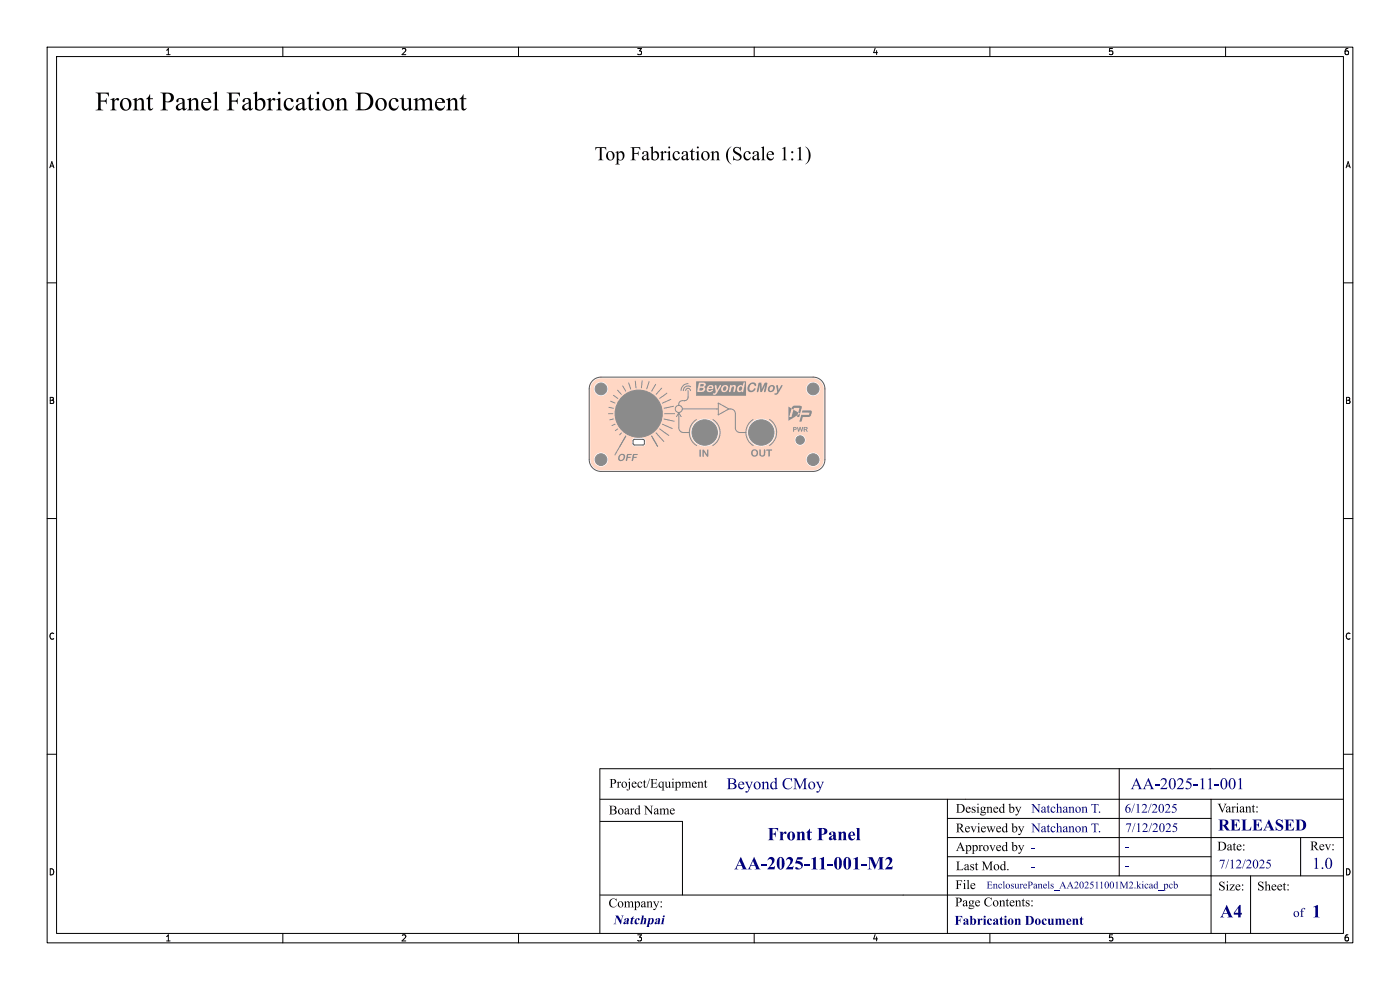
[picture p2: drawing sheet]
<svg xmlns="http://www.w3.org/2000/svg" width="297mm" height="210mm" viewBox="0 0 297 210" stroke-linecap="round" stroke-linejoin="round" font-family="sans-serif">
<circle cx="135.5" cy="87.7" r="5" fill="#ffd7c4" stroke="#ffd7c4" stroke-width=".21"/>
<path d="M125.8 81l.9-.6 .8-.1h45a2.25 2.25 0 0 1 2.2 2.2v15a2.25 2.25 0 0 1-2.2 2.2h-45a2.26 2.26 0 0 1-2.2-2.3h.7v.2a1.51 1.51 0 0 0 1.6 1.4 1.51 1.51 0 0 0 1.4-1.6h42v.2a1.51 1.51 0 0 0 2.3 1.2 1.51 1.51 0 0 0 0-2.6 1.51 1.51 0 0 0-2.3 1.2h-42v-.3a1.51 1.51 0 0 0-1.6-1.1 1.51 1.51 0 0 0-1.4 1.4h-.7v-4h8.7l.1 .9 .4 .4 2.2-.1 .3-.4v-.8l-.2-.3-.3-.2h-2l-.3 .2-.2 .3h-8.7v-1.8h21.2v.3a2.96 2.96 0 0 0 3.2 2.8 2.96 2.96 0 0 0 2.8-3.1h6v.3a2.95 2.95 0 0 0 2.3 2.7 2.95 2.95 0 0 0 3.2-1.3h4.6v.1a1.15 1.15 0 0 0 1.8 .9 1.15 1.15 0 0 0 0-1.9 1.15 1.15 0 0 0-1.8 .9l-4.5-.1a2.96 2.96 0 0 0-1.8-4.3 2.96 2.96 0 0 0-3.8 2.7h-6l-.1-.3a2.96 2.96 0 0 0-3.1-2.5 2.96 2.96 0 0 0-2.8 2.8h-21.2v-9.2h.7v.2a1.51 1.51 0 0 0 1.6 1.4 1.51 1.51 0 0 0 1.4-1.6h42v.2a1.51 1.51 0 0 0 2.3 1.2 1.51 1.51 0 0 0 0-2.6 1.51 1.51 0 0 0-2.3 1.2h-42v-.3a1.51 1.51 0 0 0-1.6-1.1 1.51 1.51 0 0 0-1.4 1.4h-.7l.1-.7z" fill="#ffd7c4"/>
<g fill="#fff" stroke="#fff" stroke-width=".21">
<circle cx="127.5" cy="82.5" r="1.25"/>
<circle cx="172.5" cy="82.5" r="1.25"/>
<circle cx="161.5" cy="91.7" r="2.7"/>
<circle cx="127.5" cy="97.5" r="1.25"/>
<circle cx="169.7" cy="93.3" r=".9"/>
<circle cx="149.5" cy="91.7" r="2.7"/>
<circle cx="172.5" cy="97.5" r="1.25"/>
<circle cx="135.5" cy="87.7" r="4"/>
</g>
<g fill="none" stroke="#8b8b8b" stroke-width=".21">
<path d="M132.5 93l-2 3.5M144 87.6v3.1a1 1 0 0 0 1 1l1.2 .1M144 87.6l.5 .8M144 87.6l-.5 .8M144.7 86.8h7.7M145.2 85h-.4a.75 .75 0 0 0-.8 .7v.3M145.5 82.9l.1-.4 .4-.1 .3 .1 .2 .4M146 82.9v1.4a.75 .75 0 0 1-.8 .7M146 81.4a1.5 1.5 0 0 0-1.5 1.5M146.5 82a1 1 0 0 0-1.5 .9M147.8 89a3.3 3.3 0 0 0 0 5.5M151.2 89a3.3 3.3 0 0 1 0 5.5"/>
<path d="M152.4 85.5l2.2 1.3-2.2 1.2zM154.6 86.8l.4-.1a1 1 0 0 1 1 1v3.1a1 1 0 0 0 1 .9l1.2 .1M159.7 89a3.3 3.3 0 0 0 .1 5.5M163.2 89a3.3 3.3 0 0 1 0 5.5"/>
<circle cx="144" cy="86.7" r=".75"/>
</g>
<g fill="#8b8b8b">
<path d="M150.5 82a.29 .29 0 0 1 .4 0 .29 .29 0 0 1 .1 .3h-.7z"/>
<path d="M153.6 82.1a.38 .38 0 0 1 .5 0 .38 .38 0 0 1-.1 .6l-.3 .2-.3-.1v-.4z"/>
<path d="M156.9 82.1a.37 .37 0 0 1 .6 0 .37 .37 0 0 1-.2 .6 .37 .37 0 0 1-.6 .1 .37 .37 0 0 1 .1-.6z"/>
<path d="M148.5 82.3h.4a.31 .31 0 0 1 .3 .3 .31 .31 0 0 1-.4 .2h-.5z"/>
<path d="M148.6 81.5l.7 .1a.35 .35 0 0 1-.4 .4h-.4z"/>
<path d="M147.7 80.9h10.6v3.1h-10.6v-.4l3.7 .1a.66 .66 0 0 0 .8-.4l.4-.7h.4l.1 .4 .3 .2 1.2-.2 .3 .2 .2-.7a.4 .4 0 0 1 .2-.4 .4 .4 0 0 1 .4 0l-.1 1a.2 .2 0 0 0 .2 .1 .2 .2 0 0 0 .2-.2v-.4h.3l.1 .4 .3 .2 .6-.3 .1 .3 .2-.1 .4-2-.3 .1-.1 .7a.73 .73 0 0 0-.9-.1 .73 .73 0 0 0-.4 .8h-.3l.1-.3a.48 .48 0 0 0-.3-.6 .48 .48 0 0 0-.6 .2l-.1-.2-.2 .1-.3 1.2h-.5a.75 .75 0 0 0 .1-1.3 .75 .75 0 0 0-1.1 .6l-.1 .3h-.4l.4-.8-.2-.1-.7 1.1-.1-1-.2-.1-.2 .2 .2 1.3-.6 .4h-3.5v-.6l.3 .2 1-.1 .4-.1 .2-.4h.3a.64 .64 0 0 0 .6 .6 .64 .64 0 0 0 .7-.5l-.5 .2a.3 .3 0 0 1-.3 0 .3 .3 0 0 1-.1-.4h.7a.49 .49 0 0 0 .3-.7 .49 .49 0 0 0-.8-.1l-.4 .3-.2 .6h-.3v-.3l-.3-.2 .4-.3-.1-.5-1.2-.1-.5 1.8h-.2z"/>
<path d="M168.3 90.6h.3a.35 .35 0 0 1 .4 .4 .35 .35 0 0 1-.5 .2l-.2 .4v-.6h.4l.1-.2-.3-.1v.3h-.2z"/>
<path d="M169.1 90.6h.2l.1 .7 .2-.7h.2l.2 .7 .2-.7h.1l-.2 1-.2-.1-.2-.7-.2 .7-.2 .1z"/>
<path d="M170.5 90.6h.5a.28 .28 0 0 1 .3 .2 .28 .28 0 0 1-.2 .3l.2 .5-.5-.4-.1 .3-.2 .1v-.6l.6-.1-.4-.2v.3h-.2z"/>
<path d="M158.9 81.5a.79 .79 0 0 1 .9-.4 .79 .79 0 0 1 .6 .7 .29 .29 0 0 1-.3 0 .29 .29 0 0 1-.2-.3 .76 .76 0 0 0-.8 .4 .76 .76 0 0 0 .2 1l.5-.3a.22 .22 0 0 1 .2-.2 .22 .22 0 0 1 .3 .1 .9 .9 0 0 1-1.3 .6 .9 .9 0 0 1-.2-1.4z"/>
<path d="M160.9 81.2h.1a.32 .32 0 0 1 .3-.1 .32 .32 0 0 1 .2 .3l.1 1.1 .8-1.3a.26 .26 0 0 1 .2-.1 .26 .26 0 0 1 .2 .3l-.4 1.7-.2 .1-.1-.2 .3-1.4-.7 1.5a.24 .24 0 0 1-.3 .1 .24 .24 0 0 1-.1-.3l-.1-1.3-.3 1.4-.2 .2-.1-.1z"/>
<path d="M163.2 81.9a.71 .71 0 0 1 1.1 0 .71 .71 0 0 1-.2 1.1l-.8 .2-.3-.2-.1-.4h.4v.2a.44 .44 0 0 0 .7-.2 .44 .44 0 0 0-.4-.6l-.2 .2-.1 .4h-.4z"/>
<path d="M164.7 81.7l.3 .1 .2 1 .6-1.1 .2 .1-.8 1.5a.55 .55 0 0 1-.4 .4 .55 .55 0 0 1-.5-.1l.4-.2 .2-.2z"/>
<path d="M148.4 95.4h.2l.1 .1v1.3l-.2 .1-.1-.2z"/>
<path d="M149.1 95.4h.2l.7 1v-.9l.2-.1v1.5h-.2l-.7-1v.9l-.2 .1z"/>
<path d="M159.5 95.5a.76 .76 0 0 1 1.2 .1 .76 .76 0 0 1-.3 1.2 .76 .76 0 0 1-1.1-.7h.4a.47 .47 0 0 0 .6 .5 .47 .47 0 0 0 .2-.8l-.5-.2-.3 .2v.3h-.4z"/>
<path d="M161.1 95.4h.3v1l.2 .2a.32 .32 0 0 0 .4-.4v-.8l.2-.1 .1 .1v.8a.63 .63 0 0 1-.6 .7 .63 .63 0 0 1-.6-.7z"/>
<path d="M162.6 95.4h1.2l-.1 .2h-.4l-.1 1.2-.2-.1v-1.1h-.4z"/>
<path d="M131.5 96.5a.71 .71 0 0 1 1 0 .71 .71 0 0 1-.1 1 .66 .66 0 0 1-.8 .3 .66 .66 0 0 1-.5-.6h.3a.45 .45 0 0 0 .6 .4 .45 .45 0 0 0 .3-.7 .43 .43 0 0 0-.5-.4 .43 .43 0 0 0-.3 .5l-.1 .2h-.3z"/>
<path d="M133.1 96.3h.8l.1 .1-.7 .1-.1 .4 .6 .1-.6 .1-.2 .6-.2 .1z"/>
<path d="M134.3 96.3h.9l.1 .1-.7 .1-.1 .4 .6 .1-.7 .1-.1 .6-.2 .1z"/>
<path d="M169.2 88.1l.5-.3-.2 .7h-.4z"/>
<path d="M168.1 86.2l.5-.1 1.4 .1 .1 .2-.4 1.3-.3-.2 .2-1h-1.1l-.2 .4-.4-.2z"/>
<path d="M167.3 86.3l.6 .4-.5 1.8h.5l.4-1.3a.18 .18 0 0 1 .1-.3 .18 .18 0 0 1 .2 .2l.7 .4-.1 .6-1.9 1.1z"/>
<path d="M170.2 87.1h1.8l.2 .1v.3l-.4 .9-1.5 .1-.3 .9h-.4l.4-1.4h1.6l.1-.4-1.6-.1z"/>
</g>
<g fill="none" stroke="#8b8b8b" stroke-width=".21">
<path d="M129.1 87.8h.9M129.2 86.4l.9 .2M129.5 85.1l1 .4M130.1 88.9l-.8 .2M130.1 83.9l1 .6M130.5 90l-.7 .3M131 82.8l.8 .9M131.1 91l-.6 .4M131.8 91.8l-.3 .4M132.1 81.9l.7 1.1M132.8 92.5l-1.3 2.2M133.4 81.2l.4 1.3"/>
<path d="M134.8 80.8l.1 1.5M136.2 80.7l-.1 1.6M137.7 81l-.5 1.5M138.2 92.5l1.3 2.2M139.1 81.5l-.9 1.5M139.2 91.8l1.6 1.9M139.9 91l2 1.4M140.4 82.3l-1.2 1.4M140.5 90l2.1 .9M140.9 88.9l2.1 .5M141 87.8h2.1M141.5 83.4l-1.6 1.1"/>
<path d="M142.3 84.7l-1.8 .8M142.9 86.2l-2 .4"/>
</g>
<g fill="#8b8b8b" stroke="#8b8b8b" stroke-width=".21">
<circle cx="127.5" cy="82.5" r="1.25"/>
<circle cx="172.5" cy="82.5" r="1.25"/>
<circle cx="161.5" cy="91.7" r="2.7"/>
<circle cx="127.5" cy="97.5" r="1.25"/>
<circle cx="169.7" cy="93.3" r=".9"/>
<circle cx="149.5" cy="91.7" r="2.7"/>
<circle cx="172.5" cy="97.5" r="1.25"/>
<circle cx="135.5" cy="87.7" r="5"/>
</g>
<path d="M125.7 80.7l.9-.5 .9-.2h45a2.5 2.5 0 0 1 2.5 2.5v15a2.5 2.5 0 0 1-2.5 2.5h-45a2.5 2.5 0 0 1-2.5-2.5v-15.2l.2-.9zM134.4 93.3l2.1-.1 .2 .2v.8l-.3 .2h-1.9l-.2-.3z" fill="none" stroke="#575757" stroke-width=".21"/>
<g fill="none" stroke="#000" stroke-width=".21">
<path d="M10 10h277v190h-277zM12 12h273v186h-273zM60 10v2M110 10v2M160 10v2M210 10v2M260 10v2M10 60h2M285 60h2M10 110h2M285 110h2M10 160h2"/>
<path d="M127.3 174.2h17.5M127.3 169.5h17.2M127.3 163.1h157.6M144.6 169.5h112.1M201 177.7h84M201 173.6h55.9M201 169.5v28.5M237.4 169.5v16.3M275.9 177.7v8.1M285 160h2M60 198v2M110 198v2"/>
<path d="M127.3 189.9h129.6M160 198v2M201 181.7h55.9M210 198v2M260 198v2M265.3 185.8v12.2"/>
</g>
<g fill="#00007f">
<path d="M218.9 183.9h.7v.2h-.7z"/>
<path d="M238.8 183.8h.7v.2h-.7z"/>
</g>
<path d="M201 185.8h55.7" fill="none" stroke="#000" stroke-width=".21"/>
<path d="M238.8 179.7h.7v.2h-.7z" fill="#00007f"/>
<path d="M127.3 163.1v34.9M144.8 174.2v15.7M237.4 163.1v6.4M256.8 169.5h28.2M256.9 169.5v28.5M256.8 185.8h28.2" fill="none" stroke="#000" stroke-width=".21"/>
<g fill="#000">
<path d="M126.3 31.2h2.3v.7l-.3-.5h-.7v2.3l.4 .3h-1.1l.3-.3v-2.3a.7 .7 0 0 0-.9 .5zM128.9 32.3a.93 .93 0 0 1 1.3 .2 .93 .93 0 0 1-.2 1.3 .93 .93 0 0 1-1.3-.2l-.1-.7h.4a.69 .69 0 0 0 .1 .7 .69 .69 0 0 0 .7 .2 .98 .98 0 0 0-.5-1.6l-.3 .3v.4h-.4zM130.5 32.3l.7-.2v.4a.7 .7 0 0 1 .9-.4 .7 .7 0 0 1 .4 .9 .85 .85 0 0 1-.4 .9 .85 .85 0 0 1-.9 0v.8l.3 .2h-1l.3-.3v-2h.4v.7a.51 .51 0 0 0 .6 .6 .51 .51 0 0 0 .3-.7 .55 .55 0 0 0-.2-.7 .55 .55 0 0 0-.7 .1h-.4v-.2zM133.7 31.2h2.1v.6l-.3-.4h-1v1.1l.7-.1 .3-.3v.9l-.3-.3-.7-.1 .1 1.2 .3 .2h-1.2l.4-.2v-.3v-2zM136.4 32.2a.66 .66 0 0 1 .7-.1 .66 .66 0 0 1 .4 .6l.1 1 .3-.1a.36 .36 0 0 1-.3 .4 .36 .36 0 0 1-.4-.1v-.2a.59 .59 0 0 1-1 .1v-.4h.3a.31 .31 0 0 0 .2 .4 .31 .31 0 0 0 .3-.1l.2-.1v-.7l-.5 .2-.2 .3h-.3l.3-.4 .7-.3a.37 .37 0 0 0-.1-.4 .37 .37 0 0 0-.5 0v.2a.17 .17 0 0 1-.2 .2 .17 .17 0 0 1-.2-.2zM137.9 31.3l.6-.2v1.3a.78 .78 0 0 1 1.1-.1 .78 .78 0 0 1 .2 1.1 .99 .99 0 0 1-1.6 .4v-1.2h.3v1.1a.57 .57 0 0 0 .8 .1 .57 .57 0 0 0 .2-.7 .55 .55 0 0 0-.3-.7 .55 .55 0 0 0-.7 .2h-.3v-1.1zM140 32.3l.7-.2v.4l.2-.4a.24 .24 0 0 1 .4 0 .24 .24 0 0 1-.1 .4l-.3-.2-.2 .3v1.1l.3 .3h-1l.3-.2v-1v-.4zM141.5 32.3l.6-.2 .1 1.6 .2 .3h-.9l.3-.3v-.9v-.4zM142.9 32.3a.61 .61 0 0 1 .8-.3 .61 .61 0 0 1 .4 .7l-.3-.1a.41 .41 0 0 0-.4-.4 .41 .41 0 0 0-.4 .5 .69 .69 0 0 0 .1 .8 .69 .69 0 0 0 .9 .1l.2-.3a.78 .78 0 0 1-.9 .7 .78 .78 0 0 1-.6-.9zM144.8 32.2a.66 .66 0 0 1 .7-.1 .66 .66 0 0 1 .4 .6l.1 1 .3-.1a.36 .36 0 0 1-.3 .4 .36 .36 0 0 1-.4-.1v-.2a.59 .59 0 0 1-1 .1v-.4h.3a.31 .31 0 0 0 .2 .4 .31 .31 0 0 0 .3-.1l.2-.1v-.7l-.6 .2-.1 .3h-.3l.3-.4 .7-.3a.37 .37 0 0 0-.1-.4 .37 .37 0 0 0-.5 0v.2a.17 .17 0 0 1-.2 .2 .17 .17 0 0 1-.2-.2zM146.9 31.5v.6h.5v.1h-.5l.1 1.4 .1 .2 .3-.2a.39 .39 0 0 1-.5 .4 .39 .39 0 0 1-.3-.5v-1.3h-.3zM147.6 32.3l.6-.2v1.6l.3 .3h-.9l.3-.3v-.9l-.1-.4z"/>
<path d="M149.1 32.3a.93 .93 0 0 1 1.3 .2 .93 .93 0 0 1-.2 1.3 .93 .93 0 0 1-1.3-.2l-.1-.7h.3a.69 .69 0 0 0 .1 .7 .69 .69 0 0 0 .7 .2 .98 .98 0 0 0-.4-1.6l-.3 .3-.1 .4h-.3zM150.7 32.3l.7-.2v.4a.58 .58 0 0 1 .7-.4 .58 .58 0 0 1 .4 .7v.9l.3 .3h-1l.3-.2v-1a.4 .4 0 0 0-.2-.5 .4 .4 0 0 0-.5 .3v1.1l.3 .3h-1l.3-.2v-1.2v-.2zM154.7 31.4l.4-.3a2.83 2.83 0 0 0 0 3.8 2.19 2.19 0 0 1-.4-3.5zM155.7 31.4a1.42 1.42 0 0 1 1.3-.1l.2-.1-.1 .9a.63 .63 0 0 0-.5-.8 .63 .63 0 0 0-.7 .6l.6 .5a.87 .87 0 0 1 .8 1.1 .87 .87 0 0 1-1.3 .5l-.3-.1-.2 .1v-.9a.77 .77 0 0 0 .6 .7 .77 .77 0 0 0 .9-.4 1.61 1.61 0 0 0-1.2-.9 .69 .69 0 0 1-.1-1.1zM158 32.3a.61 .61 0 0 1 .7-.3 .61 .61 0 0 1 .4 .7l-.2-.1a.41 .41 0 0 0-.5-.4 .41 .41 0 0 0-.3 .5 .69 .69 0 0 0 .1 .8 .69 .69 0 0 0 .8 .1l.2-.3a.78 .78 0 0 1-.8 .7 .78 .78 0 0 1-.7-.9zM159.8 32.2a.66 .66 0 0 1 .8-.1 .66 .66 0 0 1 .4 .6v1l.3-.1a.36 .36 0 0 1-.2 .4 .36 .36 0 0 1-.4-.1l-.1-.2a.59 .59 0 0 1-1 .1v-.4h.3a.31 .31 0 0 0 .2 .4 .31 .31 0 0 0 .4-.1l.1-.1v-.7l-.5 .2-.2 .3h-.3l.3-.4 .7-.3a.37 .37 0 0 0-.1-.4 .37 .37 0 0 0-.5 0v.2a.17 .17 0 0 1-.2 .2 .17 .17 0 0 1-.1-.2zM161.4 31.3l.7-.2v2.6l.3 .3h-.9l.2-.3v-1.8v-.5zM162.9 32.3a.75 .75 0 0 1 .8-.2 .75 .75 0 0 1 .5 .7h-1.3a.66 .66 0 0 0 .4 .9 .66 .66 0 0 0 .8-.4 .78 .78 0 0 1-.8 .7 .78 .78 0 0 1-.7-.9l.1-.4h1.1a.44 .44 0 0 0-.5-.5 .44 .44 0 0 0-.4 .5h-.2zM165.9 31.5l.7-.3v2.5l.4 .3h-1.1l.4-.3v-1.7l-.1-.4zM169.1 31.5l.8-.3v2.5l.3 .3h-1l.3-.3v-1.7v-.4zM170.8 31.1a2.17 2.17 0 0 1 0 3.8 2.83 2.83 0 0 0 0-3.8z"/>
<circle cx="142" cy="31.3" r=".21"/>
<circle cx="148" cy="31.3" r=".21"/>
<circle cx="168.1" cy="33.8" r=".23"/>
<circle cx="168.1" cy="32.3" r=".23"/>
</g>
<text font-size="5.7" x="20.2" y="24.9">FrontPanelFabricationDocument</text>
<g font-size="3.9" fill="#00007f">
<text x="162.8" y="179.2">FrontPanel</text>
<text x="155.7" y="185.4">AA-2025-11-001-M2</text>
<text x="258.8" y="195.6">A4</text>
<text x="278.3" y="195.6">1</text>
</g>
<g font-size="3.5" fill="#00007f">
<text x="154.1" y="168.3">BeyondCMoy</text>
<text x="239.9" y="168.3">AA-2025-11-001</text>
<text x="258.4" y="177.1">RELEASED</text>
<text x="278.4" y="185.2">1.0</text>
</g>
<g font-size="2.8">
<text x="129.3" y="167.8">Project/Equipment</text>
<text x="129.2" y="173.5">BoardName</text>
<text x="202.8" y="173.1">Designedby</text>
<text x="258.3" y="173.1">Variant:</text>
<text x="202.8" y="177.3">Reviewedby NatchanonT.</text>
<text x="202.8" y="185.3">LastMod.</text>
<text x="258.2" y="181.1">Date:</text>
<text x="277.9" y="181.1">Rev:</text>
<text x="202.7" y="189.3">File</text>
<text x="258.5" y="189.6">Size:</text>
<text x="266.7" y="189.6">Sheet:</text>
<text x="129.1" y="193.2">Company:</text>
<text x="202.6" y="193">PageContents:</text>
</g>
<g font-size="2.8" fill="#00007f">
<text x="218.8" y="173.1">NatchanonT.</text>
<text x="238.6" y="173.1">6/12/2025</text>
<text x="238.7" y="177.2">7/12/2025</text>
<text x="202.8" y="181.2">Approvedby -</text>
<text x="258.6" y="184.9">7/12/2025</text>
<text x="130.1" y="196.8">Natchpai</text>
<text x="202.5" y="196.9">FabricationDocument</text>
<text x="274.3" y="195.2">of</text>
</g>
<text font-size="2.2" fill="#00007f" x="209.3" y="189">EnclosurePanels_AA202511001M2.kicad_pcb</text>
<g font-size="1.8">
<text x="35" y="11.9">1</text>
<text x="85" y="11.9">2</text>
<text x="135" y="11.9">3</text>
<text x="185" y="11.9">4</text>
<text x="235" y="11.9">5</text>
<text x="285" y="11.9">6</text>
<text x="10.3" y="35.9">A</text>
<text x="285.4" y="35.9">A</text>
<text x="10.3" y="85.9">B</text>
<text x="285.3" y="85.9">B</text>
<text x="10.3" y="135.9">C</text>
<text x="285.3" y="135.9">C</text>
<text x="10.3" y="185.9">D</text>
<text x="285.3" y="185.9">D</text>
<text x="35" y="199.9">1</text>
<text x="85" y="199.9">2</text>
<text x="135" y="199.9">3</text>
<text x="185" y="199.9">4</text>
<text x="235" y="199.9">5</text>
<text x="285" y="199.9">6</text>
</g>
</svg>
